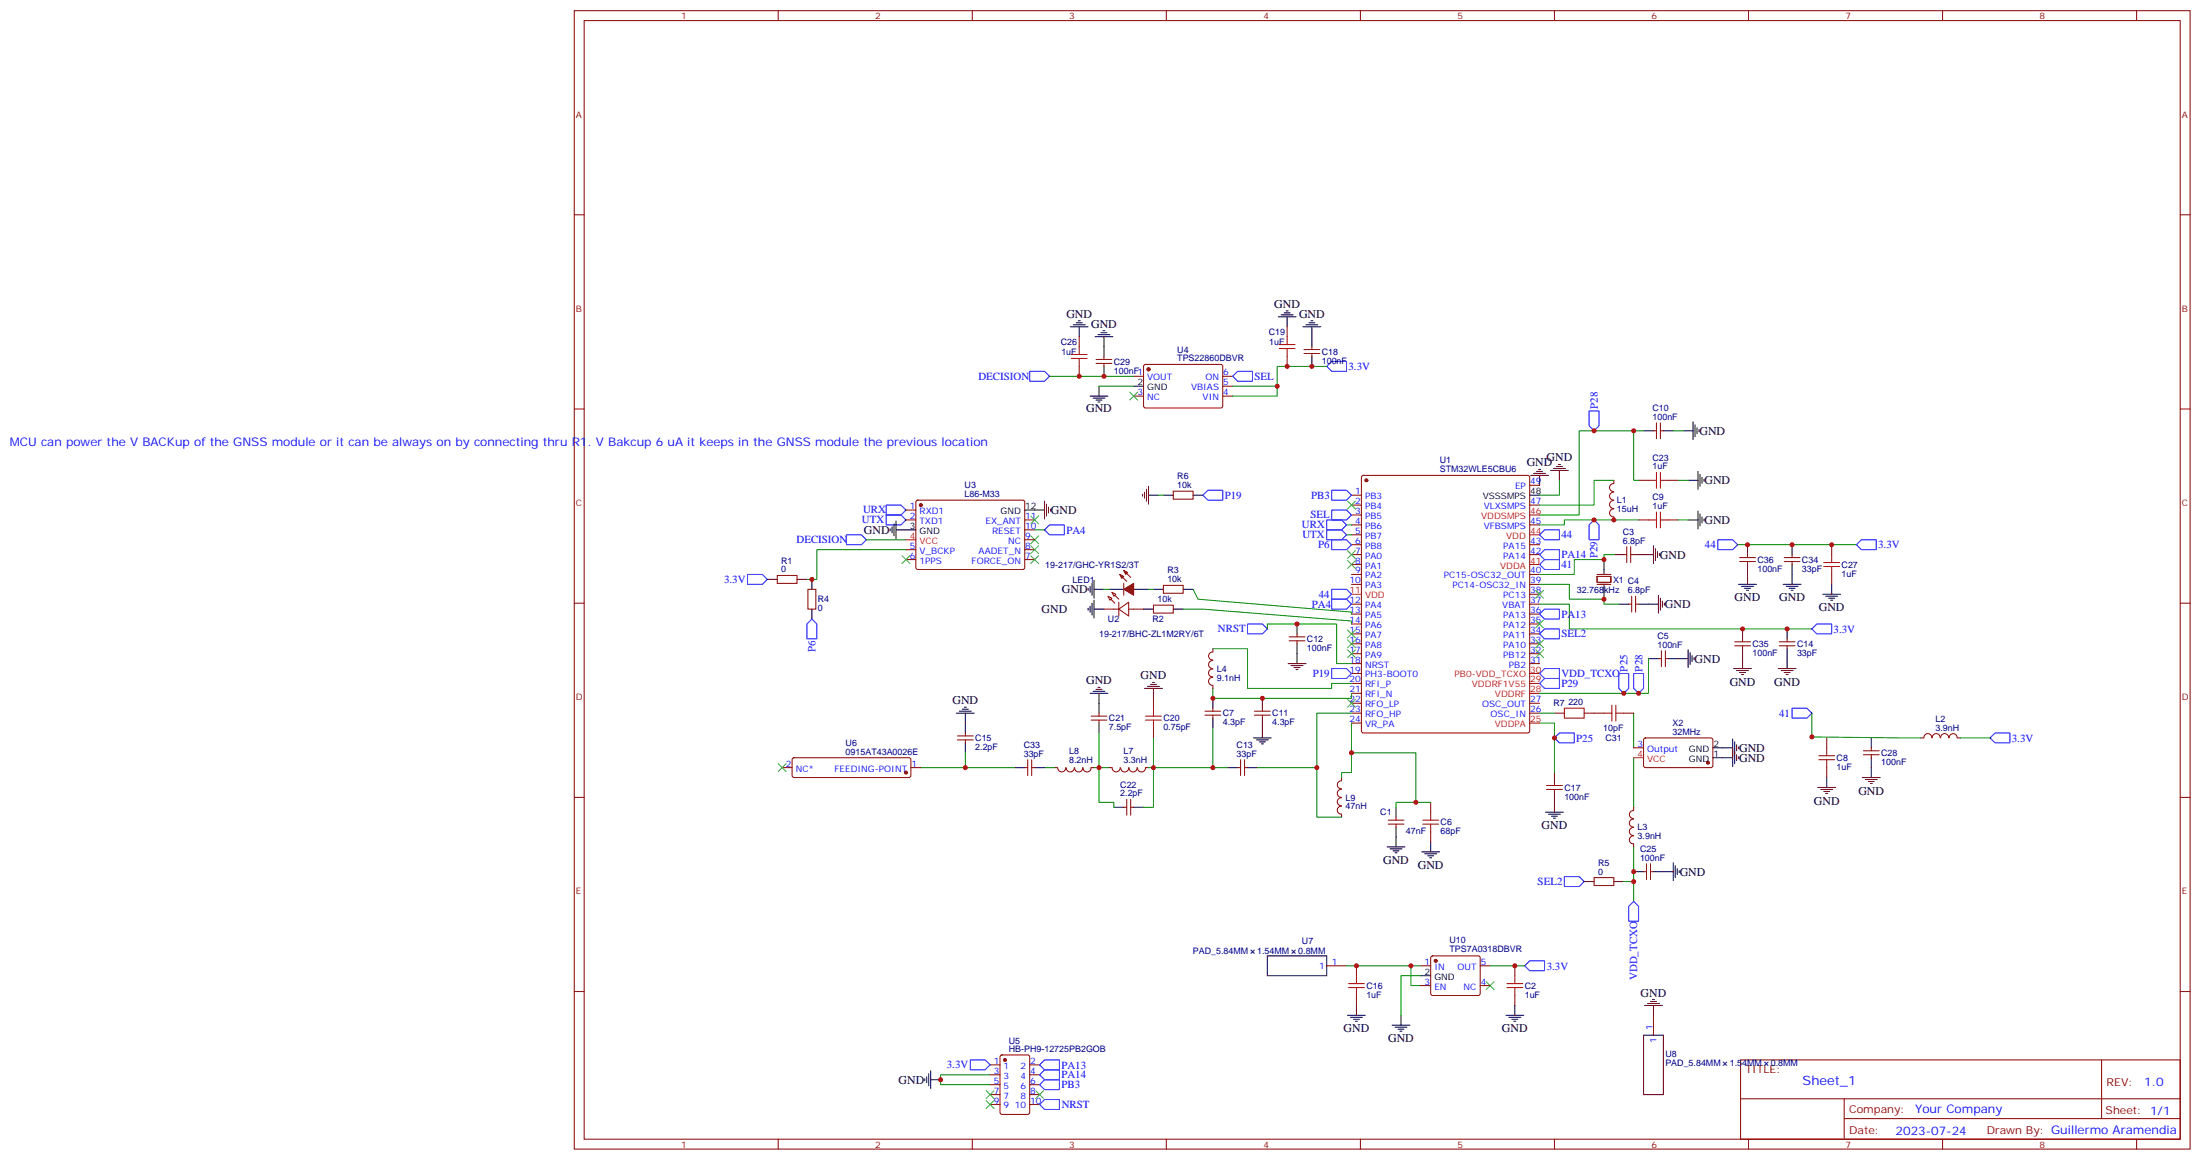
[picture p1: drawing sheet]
<svg xmlns="http://www.w3.org/2000/svg" width="784mm" height="413mm" viewBox="0 0 784 413" stroke-linecap="round" stroke-linejoin="round" font-family="sans-serif">
<g fill="none" stroke="#870000" stroke-width=".36">
<path d="M204.6 3.8h575.7v405.4h-575.7zM208.1 7.3h568.7v398.3h-568.7zM277.3 3.8v3.5M346.4 3.8v3.5M415.6 3.8v3.5M484.7 3.8v3.5M553.9 3.8v3.5M623 3.8v3.5M692.1 3.8v3.5M761.3 3.8v3.5M204.6 76.5h3.5M776.8 76.5h3.5"/>
<path d="M384.5 119.9v3.5M458.6 116.3v3.6M384.5 130.5v3.5M390.5 129.4h5.7M390.5 128h5.7M393.3 126.9v1.1M393.3 129.4v1.1M403.9 134h3.6M407.7 130l.5-.2h27l.5 .7-.1 14.3-.6 .5-27.1-.1-.4-.6v-14.1zM435.7 134h3.5M435.7 137.5h3.5M458.6 126.9v3.6"/>
<path d="M464.6 125.9h5.7M464.6 124.5h5.7M467.4 123.4v1.1M467.4 125.9v1M204.6 145.6h3.5M403.9 141h3.6M435.7 141h3.5M589.1 153.4h1.1M590.2 150.6v5.6M591.6 150.6v5.6M591.6 153.4h1.1M776.8 145.6h3.5"/>
<path d="M326.6 178.3l.4-.2h37.7l.4 .7v23.5l-.7 .5-37.6-.1-.5-.6v-23.3zM418 174.9h7.1v2.8h-7.1zM481.5 176.3h3.6M481.5 179.8h3.6M485.3 169.5l.5-.2h58.5l.7 .4v90.6l-.4 .6-58.8 .1-.7-.5v-90.5zM545 179.8h3.6M545 172.8h3.6M575 178.2a1.41 1.41 0 0 0-1.5 1.4 1.41 1.41 0 0 0 1.5 1.4M575 175.2a1.41 1.41 0 0 0-1.5 1.5 1.41 1.41 0 0 0 1.5 1.4M575 172.2a1.41 1.41 0 0 0-1.5 1.4 1.41 1.41 0 0 0 1.5 1.4M575 171v1.1M583.8 171h3.6"/>
<path d="M594.4 171h3.6M322.8 185.1h3.5M322.8 181.6h3.5M322.8 195.7h3.5M322.8 199.2h3.5M365.1 185.1h3.6M365.1 195.7h3.6M365.1 199.2h3.6M365.1 192.2h3.6M365.1 188.7h3.6M481.5 183.4h3.6M481.5 186.9h3.6"/>
<path d="M481.5 190.4h3.6M481.5 194h3.6M481.5 197.5h3.6M545 186.9h3.6M545 194h3.6M545 197.5h3.6M575 181.2a1.41 1.41 0 0 0-1.5 1.4 1.41 1.41 0 0 0 1.5 1.4M575 184.1v1M578.6 197.5h1M579.6 194.7v5.6M581 197.5h1.1M581 194.7v5.6"/>
<path d="M583.8 185.1h3.6M594.4 185.1h3.6M619.8 200h5.7M619.8 198.5h5.7M622.7 197.5v1M622.7 200v1M635.7 200h5.6M635.7 198.5h5.6M638.5 197.5v1M638.5 200v1M652.6 194v3.5M204.6 214.8h3.5"/>
<path d="M276.9 204.9h7.1v2.8h-7.1zM287.9 209.8h2.8v7.1h-2.8zM393.3 216.9h5.3M394.8 212.3l1.4 .7-.7 .7zM396.2 210.9l1.4 .7-.7 .7zM398.6 216.9l3.6-2.5v5zM398.6 214.4v5M399 204.5l2.5 2.5M400.4 203.1l2.5 2.5M400.4 207.7v4.2M402.2 216.9h5.3M411 215.5h7v2.8h-7z"/>
<path d="M414.5 208.4h7.1v2.8h-7.1zM481.5 201h3.6M481.5 204.5h3.6M481.5 208.1h3.6M481.5 215.1h3.6M481.5 218.7h3.6M545 204.5h3.6M545 208.1h3.6M545 215.1h3.6M545 218.7h3.6M545 211.6h3.6M569 205.2h5v2.2h-5z"/>
<path d="M569 204.5h5M569 208.1h5M580.3 215.1h1.1M581.4 212.3v5.6M582.8 215.1h1M582.8 212.3v5.6M652.6 204.5v3.6M776.8 214.8h3.5M432.1 238.2a1.41 1.41 0 0 0-1.5 1.4 1.41 1.41 0 0 0 1.5 1.4M432.1 235.2a1.41 1.41 0 0 0-1.5 1.4 1.41 1.41 0 0 0 1.5 1.4M432.1 232.2a1.41 1.41 0 0 0-1.5 1.4 1.41 1.41 0 0 0 1.5 1.4M432.2 231v1.1"/>
<path d="M459.3 228.2h5.7M459.3 226.8h5.7M462.1 225.7v1.1M462.1 228.2v1M481.5 222.2h3.6M481.5 225.7h3.6M481.5 229.2h3.6M481.5 232.8h3.6M481.5 236.3h3.6M481.5 239.8h3.6M545 222.2h3.6M545 225.7h3.6"/>
<path d="M545 229.2h3.6M545 232.8h3.6M545 236.3h3.6M590.9 234.5h1.1M592 231.7v5.6M593.4 231.7v5.6M593.4 234.5h1M618.1 229.9h5.6M618.1 228.5h5.6M620.9 227.5v1M620.9 229.9v1.1M633.9 229.9h5.7"/>
<path d="M633.9 228.5h5.7M636.8 227.5v1M636.8 229.9v1.1M388.8 255h5.6M388.8 256.4h5.6M391.6 253.9v1.1M391.6 256.4v1.1M411 248.6v3.6M411 259.2v3.5M429.3 254.6h5.7M429.3 253.2h5.7M432.1 241.2a1.41 1.41 0 0 0-1.5 1.4 1.41 1.41 0 0 0 1.5 1.4"/>
<path d="M432.2 244.1v1M432.2 252.2v1M432.2 254.6v1.1M447 254.6h5.6M447 253.2h5.6M449.8 252.2v1M449.8 254.6v1.1M481.5 243.3h3.6M481.5 246.9h3.6M481.5 250.4h3.6M481.5 253.9h3.6M481.5 257.5h3.6"/>
<path d="M545 250.4h3.6M545 253.9h3.6M553.9 253.9h3.5M564.4 253.9h7.1M578.6 253.9h3.5M278.7 273.3h3.5M282.5 270l.4-.2h40.9l.5 .2 .3 .5v5.7l-.3 .5-.5 .2h-40.9l-.5-.3-.2-.4v-5.7zM324.6 273.3h3.5M341.1 262h5.7M341.1 263.5h5.7M344 261v1M344 263.5v1"/>
<path d="M365.1 273.3h1.1M366.2 270.5v5.7M367.6 273.3h1.1M367.6 270.5v5.7M375.7 273.3h1.1M376.9 273.4a1.41 1.41 0 0 0 1.4 1.5 1.41 1.41 0 0 0 1.4-1.5M379.9 273.4a1.41 1.41 0 0 0 1.4 1.5 1.41 1.41 0 0 0 1.4-1.5M382.9 273.4a1.41 1.41 0 0 0 1.4 1.5 1.41 1.41 0 0 0 1.4-1.5M389.8 273.3l-1.1 .1a1.41 1.41 0 0 1-1.4 1.5 1.41 1.41 0 0 1-1.4-1.5M395.1 273.3h1.1M396.3 273.4a1.41 1.41 0 0 0 1.4 1.5 1.41 1.41 0 0 0 1.4-1.5M399.3 273.4a1.41 1.41 0 0 0 1.4 1.5 1.41 1.41 0 0 0 1.4-1.5"/>
<path d="M402.3 273.4a1.41 1.41 0 0 0 1.4 1.5 1.41 1.41 0 0 0 1.4-1.5M409.2 273.3l-1.1 .1a1.41 1.41 0 0 1-1.4 1.5 1.41 1.41 0 0 1-1.4-1.5M441 273.3h1M442 270.5v5.7M443.4 273.3h1.1M443.4 270.5v5.7M478 278a1.41 1.41 0 0 0-1.5 1.4 1.41 1.41 0 0 0 1.5 1.4M478 276.9v1M551 279.7h5.7M553.9 278.6v1.1M582.1 266.3h3.5M585.8 263l.5-.3 23.6 .1 .4 .7-.1 9.4-.6 .4h-23.6l-.4-.7v-9.1z"/>
<path d="M650.9 262.7v3.6M650.9 273.3v3.6M663.9 268.7h5.7M663.9 267.3h5.7M666.7 266.3v1M666.7 268.7v1.1M684.4 262.7h1M685.5 262.7a1.41 1.41 0 0 1 1.4-1.5 1.41 1.41 0 0 1 1.4 1.5M688.5 262.7a1.41 1.41 0 0 1 1.4-1.5 1.41 1.41 0 0 1 1.4 1.5M691.5 262.7a1.41 1.41 0 0 1 1.4-1.5 1.41 1.41 0 0 1 1.4 1.5M694.5 262.7a1.41 1.41 0 0 1 1.4-1.5 1.41 1.41 0 0 1 1.4 1.5M697.4 262.7h1.1"/>
<path d="M204.6 283.9h3.5M400.4 287.4h1.1M401.5 284.6v5.7M402.9 284.6v5.7M402.9 287.4h1M478 284.1a1.41 1.41 0 0 0-1.5 1.4 1.41 1.41 0 0 0 1.5 1.4M478 281.1a1.41 1.41 0 0 0-1.5 1.4 1.41 1.41 0 0 0 1.5 1.4M478 287.1a1.41 1.41 0 0 0-1.5 1.4 1.41 1.41 0 0 0 1.5 1.4M478 289.9v1.1M494.6 293.4h5.6M494.6 292h5.6M497.4 291v1"/>
<path d="M497.4 293.4v1.1M509.8 285.7v3.5M509.8 296.3v3.5M551 281.1h5.7M553.9 281.1v1.1M582.1 294.7a1.41 1.41 0 0 0-1.6 1.4 1.41 1.41 0 0 0 1.6 1.4M582.1 291.7a1.41 1.41 0 0 0-1.6 1.4 1.41 1.41 0 0 0 1.6 1.4M582.1 297.6a1.41 1.41 0 0 0-1.6 1.4 1.41 1.41 0 0 0 1.6 1.5M582.1 288.6a1.41 1.41 0 0 0-1.5 1.4 1.41 1.41 0 0 0 1.5 1.4M582.1 287.4v1.1M776.8 283.9h3.5M568 312.5h7v2.8h-7z"/>
<path d="M582.1 300.5v1.1M585.6 310.4h1.1M586.7 307.6v5.6M588.1 307.6v5.6M588.1 310.4h1M204.6 353.1h3.5M472.7 343.9h7.1M483.3 343.9v3.5M483.3 354.5v3.5M506.2 343.9h3.6M506.2 350.9h3.6M510 340.6l.5-.2h16.2l.5 .2 .2 .5v12.7l-.2 .5-.5 .2h-16.2l-.5-.3-.2-.4v-12.7z"/>
<path d="M527.4 343.9h3.5M527.4 350.9h3.5M539.8 343.9v3.5M539.8 354.5v3.5M776.8 353.1h3.5M352.8 379.2h3.5M356.5 375.8l.5-.2h9.2l.6 .5 .1 20-.5 .6-9.4 .1-.6-.5-.1-20zM366.9 379.2h3.5M589.1 361.5v7.1M620.2 377.4h156.6v28.2h-156.6zM748.8 377.4v20.9M352.8 393.3h3.5"/>
<path d="M352.8 382.7h3.5M352.8 389.7h3.5M352.8 386.2h3.5M366.9 393.3h3.5M366.9 382.7h3.5M366.9 389.7h3.5M366.9 386.2h3.5M620.2 391.2h156.5M657.1 398.3h119.6M657.1 391.2v14.2M277.3 405.6v3.6M346.4 405.6v3.6"/>
<path d="M415.6 405.6v3.6M484.7 405.6v3.6M553.9 405.6v3.6M623 405.6v3.6M692.1 405.6v3.6M761.3 405.6v3.6"/>
</g>
<g fill="none" stroke="#a10000" stroke-width=".36">
<path d="M458.6 119.9v2.8M381.7 127.6h5.6M381.7 126.2h5.6M384.5 123.4v2.8M384.5 127.6v2.9M455.8 124.1h5.6M455.8 122.7h5.6M458.6 124.1v2.8M587.4 171h2.8M590.2 168.2v5.6M591.6 168.2v5.6M591.6 171h2.8"/>
<path d="M587.4 185.1h2.8M590.2 182.3v5.7M591.6 185.1h2.8M591.6 182.3v5.7M652.6 197.5v2.8M649.8 201.7h5.7M649.8 200.3h5.7M652.6 201.7v2.8M408.2 255h5.6M408.2 256.4h5.6M411 252.2v2.8M411 256.4v2.8"/>
<path d="M557.4 252.2h7v3.5h-7zM571.5 253.9h2.8M574.3 251.1v5.7M575.7 253.9h2.9M575.7 251.1v5.7M648.1 270.5h5.6M648.1 269.1h5.6M650.9 266.3v2.8M650.9 270.5v2.8M506.9 293.4h5.7M506.9 292h5.7M509.8 289.2v2.8"/>
<path d="M509.8 293.4v2.9M480.5 351.6h5.6M480.5 350.2h5.6M483.3 347.4v2.8M483.3 351.6v2.9M536.9 351.6h5.7M536.9 350.2h5.7M539.8 347.4v2.8M539.8 351.6v2.9"/>
</g>
<g fill="#870000" stroke="#870000" stroke-width=".36">
<path d="M400.4 209.8l3.5-2.1v4.2z"/>
<path d="M399 204.5l1.4 .7-.7 .8z"/>
<path d="M400.4 203.1l1.4 .7-.7 .7z"/>
<path d="M395.8 213.4l1.4 1.4z"/>
<path d="M397.2 211.9l1.4 1.5z"/>
<circle cx="486.8" cy="171" r=".53"/>
<circle cx="328.1" cy="179.8" r=".53"/>
<circle cx="409.2" cy="131.5" r=".53"/>
<circle cx="608.5" cy="271.6" r=".53"/>
<circle cx="358.1" cy="377.4" r=".53"/>
<circle cx="322.8" cy="275.1" r=".53"/>
<circle cx="511.5" cy="342.1" r=".53"/>
</g>
<path d="M322.8 192.2h3.5M545 190.4h3.6M545 183.4h3.6M481.5 211.6h3.6M545 201h3.6M545 239.8h3.6M545 257.5h3.6M545 246.9h3.6M545 243.3h3.6M582.1 269.8h3.5" fill="none" stroke="#f00" stroke-width=".36"/>
<g fill="none" stroke="#000" stroke-width=".36">
<path d="M381.4 116.3h6.3M382.4 115.6h4.2M383.5 114.9h2.1M384.2 114.2h.7M384.5 116.3v3.6M390.2 119.9h6.3M391.2 119.2h4.3M392.3 118.5h2.1M393 117.8h.7M393.3 119.9v7M455.4 112.8h6.4M456.5 112.1h4.2"/>
<path d="M457.6 111.4h2.1M458.3 110.7h.7M458.6 112.8v3.5M464.3 116.3h6.3M465.3 115.6h4.2M466.4 114.9h2.1M467.1 114.2h.7M467.4 116.3v7.1M391.6 137.5v3.5M393.3 130.5v3.5M403.9 137.5h3.6M467.4 126.9v3.6"/>
<path d="M388.4 141h6.4M389.5 141.7h4.2M390.5 142.5h2.1M391.2 143.2h.7M585.6 153.4h3.5M592.7 153.4h3.5M599.7 153.4h3.5M603.2 150.2v6.4M604 151.3v4.2M604.7 152.3v2.1M605.4 153v.7M372.2 178.4v6.4"/>
<path d="M372.9 179.5v4.2M407.1 176v.7M407.8 175.3v2.1M408.5 174.2v4.2M409.2 176.3h3.5M409.2 173.1v6.4M414.5 176.3h3.5M425.1 176.3h3.5M545 176.3h3.6M545.4 169.3h6.3M546.5 168.6h4.2M547.5 167.9h2.1"/>
<path d="M548.2 167.1h.7M548.6 169.3v3.5M552.4 167.5h6.4M553.5 166.8h4.2M554.6 166.1h2.1M555.3 165.4h.7M555.6 167.5v3.5M601.5 171h3.5M605 167.9v6.3M605.7 168.9v4.2M606.4 170v2.1M607.1 170.7v.7"/>
<path d="M317.1 188.3v.7M317.9 187.6v2.1M318.6 186.5v4.3M319.3 188.7h7M319.3 185.5v6.3M365.1 181.6h7.1M373.6 180.6v2.1M374.3 181.3v.7M571.5 199.2v5M575 197.5h3.6M582.1 197.5h7M589.1 194.3v6.4"/>
<path d="M589.8 195.4v4.2M590.5 196.4v2.1M591.3 197.1v.7M601.5 185.1h3.5M605 182v6.3M605.7 183v4.3M606.4 184.1v2.1M607.1 184.8v.7M622.7 194v3.5M638.5 194v3.5M273.4 206.3h3.5M284 206.3h3.5"/>
<path d="M289.3 206.3v3.5M289.3 216.9v3.5M387.7 209.5v.7M387.7 216.5v.7M388.4 208.8v2.1M388.4 215.8v2.1M389.1 207.7v4.2M389.1 214.8v4.2M389.8 209.8h3.5M389.8 206.7v6.3M389.8 213.7v6.4M389.8 216.9h3.5"/>
<path d="M395.1 209.8h5.3M403.9 209.8h5.3M407.5 216.9h3.5M411 209.8h3.5M418 216.9h3.6M421.6 209.8h3.5M571.5 208.4v5M576.8 215.1h3.5M583.8 215.1h7.1M590.9 211.9v6.4M591.6 213v4.2M592.3 214.1v2.1"/>
<path d="M593 214.8v.7M619.5 208.1h6.3M620.5 208.8h4.3M621.6 209.5h2.1M622.3 210.2h.7M622.7 201v7.1M635.4 208.1h6.3M636.4 208.8h4.2M637.5 209.5h2.1M638.2 210.2h.7M638.5 201v7.1M649.5 211.6h6.3"/>
<path d="M650.5 212.3h4.3M651.6 213h2.1M652.3 213.7h.7M652.6 208.1v3.5M459 236.3h6.3M460 237h4.3M461.1 237.7h2.1M461.8 238.4h.7M462.1 222.2v3.5M462.1 229.2v7.1M587.4 234.5h3.5M594.4 234.5h7.1"/>
<path d="M601.5 231.4v6.3M602.2 232.4v4.2M602.9 233.5v2.1M603.6 234.2v.7M617.7 238.1h6.4M618.8 238.8h4.2M619.8 239.5h2.1M620.9 223.9v3.6M620.9 231v7.1M633.6 238.1h6.3M634.6 238.8h4.3M635.7 239.5h2.1"/>
<path d="M636.8 223.9v3.6M636.8 231v7.1M340.8 253.9h6.3M341.8 253.2h4.3M342.9 252.5h2.1M343.6 251.8h.7M344 253.9v7.1M388.4 246.9h6.4M389.5 246.2h4.2M390.5 245.5h2.1M391.2 244.8h.7M391.6 246.9v7"/>
<path d="M391.6 257.5v3.5M407.8 245.1h6.4M408.9 244.4h4.2M409.9 243.7h2.1M410.6 243h.7M411 245.1v3.5M432.2 248.6v3.6M432.2 255.7v3.5M449.8 248.6v3.6M449.8 255.7v7M620.5 240.2h.7M636.4 240.2h.7"/>
<path d="M344 264.5v3.5M361.6 273.3h3.5M368.7 273.3h3.5M437.4 273.3h3.6M444.5 273.3h3.5M446.6 262.7h6.4M447.7 263.5h4.2M448.7 264.2h2.1M449.4 264.9h.7M553.9 275.1v3.5M610.3 269.8h7.1M610.3 266.3h7.1"/>
<path d="M617.4 263.1v9.9M618.1 264.2v7.7M618.8 265.2v2.1M618.8 268.7v2.2M619.5 265.9v.7M619.5 269.5v.7M650.9 276.9v3.5M663.6 276.9h6.3M664.6 277.6h4.3M665.7 278.3h2.1M666.4 279h.7M666.7 262.7v3.6"/>
<path d="M666.7 269.8v7.1M396.9 287.4h3.5M403.9 287.4h3.6M497.4 287.4v3.6M497.4 294.5v7.1M509.8 299.8v3.5M550.7 289.2h6.3M551.7 289.9h4.3M552.8 290.6h2.1M553.5 291.3h.7M553.9 282.2v7M647.7 280.4h6.3"/>
<path d="M648.8 281.1h4.2M649.8 281.8h2.1M650.5 282.5h.7M494.2 301.6h6.4M495.3 302.3h4.2M496.4 303h2.1M497.1 303.7h.7M506.6 303.3h6.3M507.6 304h4.3M508.7 304.7h2.1M509.4 305.4h.7M564.4 313.9h3.6"/>
<path d="M575 313.9h3.6M582.1 310.4h3.5M589.1 310.4h7.1M596.2 307.2v6.3M596.9 308.3v4.2M597.6 309.3v2.1M598.3 310v.7M451.6 340.4h21.1v7h-21.1zM483.3 358v3.5M506.2 347.4h3.6M539.8 358v3.5M586 358h6.3"/>
<path d="M587 357.3h4.3M588.1 356.6h2.1M588.8 355.9h.7M589.1 358v3.5M480.1 361.5h6.4M481.2 362.2h4.2M482.2 362.9h2.2M483 363.6h.7M496 365.1h6.4M497.1 365.8h4.2M498.1 366.5h2.1M498.8 367.2h.7"/>
<path d="M499.2 361.5v3.6M536.6 361.5h6.3M537.6 362.2h4.3M538.7 362.9h2.1M539.4 363.6h.7M585.6 368.6h7.1v21.1h-7.1zM329.5 384.1v.7M330.2 383.4v2.1M330.9 382.3v4.3M331.6 384.5h3.5M331.6 381.3v6.3"/>
</g>
<g fill="none" stroke="#008700" stroke-width=".36">
<path d="M373.9 134h30M391.6 137.5h12.3M439.2 137.5h15.9M472.7 130.5h-17.6v10.5h-15.9M582.1 153.4v17.6h1.7M585.6 153.4h-22.9v30h-14.1M596.2 153.4h3.5M412.7 176.3h1.8M555.6 171v5.3h-7M575 171h-7v8.8h-19.4M598 171h3.5M308.7 192.2h14.1"/>
<path d="M322.8 195.7h-31.8v10.6h-3.5M368.7 188.7h3.5M479.8 186.9h1.7M479.8 190.4h1.7M575 197.5h-3.5v1.7h-10.6v5.3h-12.3M583.8 185.1h-26.4v1.8h-8.8M598 185.1h3.5M619.1 194h42.4M393.3 209.8h1.8M409.2 209.8h1.8M421.6 216.9h7l52.9 4.2v1.1M425.1 209.8l1.8 3.6 54.6 4.5v.8"/>
<path d="M548.6 208.1h10.6v5.3h12.3v1.7h5.3M548.6 215.1h10.6v8.8h86.4M432.2 231h12.3v14.1h30v-1.8h7M451.6 223.9v-1.7h24.6v14.1h5.3M587.4 234.5v12.4h-38.8M432.2 259.2v14.1h-23M432.2 245.1v3.5h49.3v-1.7M481.5 253.9h-12.3v37.1h8.8M481.5 257.5v17.6h-3.5v1.8M548.6 257.5h5.3v17.6M548.6 253.9h5.3M582.1 253.9v12.4"/>
<path d="M645.6 253.9v8.8M328.1 273.3h15.9M344 268v5.3h17.6M372.2 273.3h3.5M391.6 261v12.3h-1.8M395.1 273.3h-3.5v12.4h5.3v1.7M411 262.7v24.7h-3.5M432.2 273.3h5.2M448 273.3h21.2M481.5 268h23v17.7M582.1 269.8v17.6M645.6 262.4l38.8 .3"/>
<path d="M698.5 262.7h10.6M509.8 285.7h-12.4v1.7M578.6 313.9h3.5M582.1 301.6v19.4M479.8 343.9h26.4M502.7 343.9v7h3.5M506.2 347.4h-7v14.1M530.9 343.9h12.4M352.8 382.7h-17.7v3.5h17.7"/>
</g>
<g fill="none" stroke="#00f" stroke-width=".36">
<path d="M366.9 132.2h5.3l1.7 1.8-1.7 1.7h-5.3zM441 132.2h5.3v3.5h-5.3l-1.8-1.7zM472.7 130.5l1.8-1.8h5.3v3.5h-5.3zM566.2 146.3h3.5v5.3l-1.7 1.8-1.8-1.8zM315.7 179.8h5.3l1.8 1.8-1.8 1.8h-5.3zM428.6 176.3l1.8-1.7h5.3v3.5h-5.3zM474.5 174.6h5.3l1.7 1.7-1.7 1.8h-5.3zM301.6 190.4h5.3l1.8 1.8-1.8 1.8h-5.3zM315.7 183.4h5.3l1.8 1.7-1.8 1.8h-5.3zM373.9 186.9h5.3v3.5h-5.3l-1.7-1.7zM472.7 185.1h5.3l1.8 1.8-1.8 1.8h-5.3zM472.7 188.7h5.3l1.8 1.7-1.8 1.8h-5.3z"/>
<path d="M474.5 192.2h5.3l1.7 1.8-1.7 1.7h-5.3zM474.5 181.6h5.3l1.7 1.8-1.7 1.7h-5.3zM548.6 190.4l1.7-1.7h5.3v3.5h-5.3zM548.6 197.5l1.7-1.8h5.3v3.5h-5.3zM568 185.1l1.7 1.8v5.3h-3.5v-5.3zM612.1 192.2h5.3l1.7 1.8-1.7 1.7h-5.3zM661.5 194l1.7-1.8h5.3v3.5h-5.3zM266.3 204.5h5.3l1.8 1.8-1.8 1.8h-5.3zM474.5 209.8h5.3l1.7 1.8-1.7 1.8h-5.3zM474.5 213.4h5.3l1.7 1.7-1.7 1.8h-5.3zM548.6 201l1.7-1.8h5.3v3.6h-5.3zM548.6 218.7l1.7-1.8h5.3v3.5h-5.3z"/>
<path d="M287.5 222.2l1.8-1.8 1.7 1.8v5.3h-3.5zM444.5 222.2h5.3l1.8 1.7-1.8 1.8h-5.3zM474.5 238.1h5.3l1.7 1.7-1.7 1.8h-5.3zM548.6 225.7l1.7-1.8h5.3v3.6h-5.3zM548.6 239.8l1.7-1.7h5.3v3.5h-5.3zM576.8 239.8h3.5v5.3l-1.7 1.8-1.8-1.8zM582.1 239.8h3.5v5.3l-1.8 1.8-1.7-1.8zM645.6 223.9l1.7-1.7h5.3v3.5h-5.3zM548.6 243.3l1.7-1.7h5.3v3.5h-5.3zM638.5 252.2h5.3l1.8 1.7-1.8 1.8h-5.3zM553.9 262.7l1.7-1.7h5.3v3.5h-5.3zM709.1 262.7l1.7-1.7h5.3v3.5h-5.3z"/>
<path d="M557.4 312.1h5.3l1.7 1.8-1.7 1.8h-5.3zM582.1 321l1.7 1.7v5.3h-3.5v-5.3zM543.3 343.9l1.7-1.8h5.3v3.6h-5.3zM345.7 377.4h5.3l1.8 1.8-1.8 1.7h-5.3zM370.4 379.2l1.8-1.8h5.3v3.5h-5.3zM370.4 382.7l1.8-1.8h5.3v3.6h-5.3zM370.4 386.2l1.8-1.7h5.3v3.5h-5.3zM370.4 393.3l1.8-1.8h5.3v3.5h-5.3z"/>
</g>
<g fill="none" stroke="#3c3" stroke-width=".36">
<path d="M402.5 139.6l2.8 2.9M405.3 139.6l-2.8 2.9M480.1 178.4l2.9 2.9M483 178.4l-2.9 2.9M321.4 197.8l2.8 2.9M324.2 197.8l-2.8 2.9M367.2 190.8l2.9 2.8M367.2 183.7l2.9 2.8M367.2 194.3l2.9 2.8M367.2 197.8l2.9 2.9M370.1 190.8l-2.9 2.8M370.1 183.7l-2.9 2.8"/>
<path d="M370.1 194.3l-2.9 2.8M370.1 197.8l-2.9 2.9M480.1 196.1l2.9 2.8M480.1 199.6l2.9 2.8M483 196.1l-2.9 2.8M483 199.6l-2.9 2.8M547.2 210.2l2.8 2.8M550 210.2l-2.8 2.8M480.1 224.3l2.9 2.8M480.1 227.8l2.9 2.8M480.1 231.4l2.9 2.8M483 224.3l-2.9 2.8"/>
<path d="M483 227.8l-2.9 2.8M483 231.4l-2.9 2.8M547.2 220.8l2.8 2.8M547.2 227.8l2.8 2.8M547.2 231.4l2.8 2.8M550 220.8l-2.8 2.8M550 227.8l-2.8 2.8M550 231.4l-2.8 2.8M480.1 249l2.9 2.8M483 249l-2.9 2.8M277.3 271.9l2.8 2.8M280.1 271.9l-2.8 2.8"/>
<path d="M529.5 349.5l2.8 2.9M532.3 349.5l-2.8 2.9M351.4 388.3l2.8 2.9M351.4 391.9l2.8 2.8M354.2 388.3l-2.8 2.9M354.2 391.9l-2.8 2.8M369 388.3l2.8 2.9M371.8 388.3l-2.8 2.9"/>
</g>
<g fill="#c00">
<circle cx="469.2" cy="273.3" r=".88"/>
<circle cx="411" cy="273.3" r=".88"/>
<circle cx="391.6" cy="273.3" r=".88"/>
<circle cx="652.6" cy="194" r=".88"/>
<circle cx="575" cy="185.1" r=".88"/>
<circle cx="568" cy="185.1" r=".88"/>
<circle cx="553.9" cy="262.7" r=".88"/>
<circle cx="504.5" cy="285.7" r=".88"/>
<circle cx="432.2" cy="273.3" r=".88"/>
<circle cx="481.5" cy="268" r=".88"/>
<circle cx="568" cy="153.4" r=".88"/>
<circle cx="582.1" cy="153.4" r=".88"/>
<circle cx="289.3" cy="206.3" r=".88"/>
<circle cx="384.5" cy="134" r=".88"/>
<circle cx="393.3" cy="134" r=".88"/>
<circle cx="455.1" cy="137.5" r=".88"/>
<circle cx="467.4" cy="130.5" r=".88"/>
<circle cx="458.6" cy="130.5" r=".88"/>
<circle cx="571.5" cy="199.2" r=".88"/>
<circle cx="571.5" cy="213.4" r=".88"/>
<circle cx="583.8" cy="246.9" r=".88"/>
<circle cx="578.6" cy="246.9" r=".88"/>
<circle cx="344" cy="273.3" r=".88"/>
<circle cx="638.5" cy="194" r=".88"/>
<circle cx="636.8" cy="223.9" r=".88"/>
<circle cx="432.2" cy="248.6" r=".88"/>
<circle cx="449.8" cy="248.6" r=".88"/>
<circle cx="462.1" cy="222.2" r=".88"/>
<circle cx="620.9" cy="223.9" r=".88"/>
<circle cx="622.7" cy="194" r=".88"/>
<circle cx="582.1" cy="310.4" r=".88"/>
<circle cx="645.6" cy="262.4" r=".88"/>
<circle cx="335.1" cy="384.5" r=".88"/>
<circle cx="502.7" cy="343.9" r=".88"/>
<circle cx="483.3" cy="343.9" r=".88"/>
<circle cx="539.8" cy="343.9" r=".88"/>
<circle cx="582.1" cy="313.9" r=".88"/>
</g>
<text font-size="4.6" fill="#00f" x="642.3" y="386.4">Sheet_1</text>
<g font-size="4.2">
<text x="379.9" y="113.1">GND</text>
<text x="454" y="109.6">GND</text>
<text x="462.8" y="113.1">GND</text>
<text x="388.8" y="116.7">GND</text>
<text x="387" y="146.7">GND</text>
<text x="605.5" y="154.8">GND</text>
<text x="544" y="166">GND</text>
<text x="551" y="164.3">GND</text>
<text x="607.3" y="172.5">GND</text>
<text x="374.5" y="183">GND</text>
<text x="307.8" y="190.1">GND</text>
<text x="607.3" y="186.6">GND</text>
<text x="591.4" y="198.9">GND</text>
<text x="378.4" y="211.2">GND</text>
<text x="618.1" y="214.1">GND</text>
<text x="633.9" y="214.1">GND</text>
<text x="371.1" y="218.3">GND</text>
<text x="593.2" y="216.5">GND</text>
<text x="648.1" y="217.7">GND</text>
<text x="603.8" y="236">GND</text>
<text x="387" y="243.7">GND</text>
<text x="406.4" y="241.9">GND</text>
<text x="616.3" y="244.1">GND</text>
<text x="632.2" y="244.1">GND</text>
<text x="339.4" y="250.7">GND</text>
<text x="619.7" y="267.7">GND</text>
<text x="619.7" y="271.2">GND</text>
<text x="646.3" y="286.5">GND</text>
<text x="662.2" y="282.9">GND</text>
<text x="549.3" y="295.2">GND</text>
<text x="492.8" y="307.6">GND</text>
<text x="505.2" y="309.4">GND</text>
<text x="598.5" y="311.8">GND</text>
<text x="584.6" y="354.9">GND</text>
<text x="478.7" y="367.6">GND</text>
<text x="494.6" y="371.1">GND</text>
<text x="535.2" y="367.6">GND</text>
<text x="320.1" y="385.9">GND</text>
</g>
<g font-size="4.2" fill="#00f">
<text x="3.5" y="158.7">MCU can power the V BACKup of the GNSS module or it can be always on by connecting thru R1. V Bakcup 6 uA it keeps in the GNSS module the previous location</text>
<text x="764" y="386.7">1.0</text>
<text x="682.4" y="396.2">Your Company</text>
<text x="675.4" y="404">2023-07-24</text>
</g>
<g font-size="3.9" fill="#00f">
<text x="480.5" y="131.8">3.3V</text>
<text x="348.6" y="135.2">DECISION</text>
<text x="447" y="135.3">SEL</text>
<text x="569.4" y="145.6" transform="rotate(-90 569.4 145.6)">P28</text>
<text x="436.4" y="177.6">P19</text>
<text x="467.1" y="177.6">PB3</text>
<text x="307.5" y="182.8">URX</text>
<text x="466.9" y="184.6">SEL</text>
<text x="307.1" y="186.4">UTX</text>
<text x="379.9" y="190">PA4</text>
<text x="463.9" y="188.1">URX</text>
<text x="464.1" y="191.7">UTX</text>
<text x="556.3" y="191.7">44</text>
<text x="283.8" y="193.5">DECISION</text>
<text x="469.7" y="195.2">P6</text>
<text x="607.5" y="195.2">44</text>
<text x="669.2" y="195.3">3.3V</text>
<text x="556.3" y="202.3">41</text>
<text x="556.3" y="198.9">PA14</text>
<text x="569.2" y="198.8" transform="rotate(-90 569.2 198.8)">P29</text>
<text x="258" y="207.5">3.3V</text>
<text x="469.9" y="212.8">44</text>
<text x="467.4" y="216.4">PA4</text>
<text x="556.3" y="219.9">PA13</text>
<text x="433.9" y="225.2">NRST</text>
<text x="556.3" y="227">SEL2</text>
<text x="653.3" y="225.2">3.3V</text>
<text x="290.5" y="232.2" transform="rotate(-90 290.5 232.2)">P6</text>
<text x="579.9" y="239.1" transform="rotate(-90 579.9 239.1)">P25</text>
<text x="585.2" y="239.1" transform="rotate(-90 585.2 239.1)">P28</text>
<text x="467.8" y="241.1">P19</text>
<text x="556.3" y="244.6">P29</text>
<text x="556.3" y="241.1">VDD_TCXO</text>
<text x="633.9" y="255.2">41</text>
<text x="561.6" y="264">P25</text>
<text x="716.8" y="264">3.3V</text>
<text x="547.9" y="315.2">SEL2</text>
<text x="551.1" y="345.3">3.3V</text>
<text x="583.3" y="349" transform="rotate(-90 583.3 349)">VDD_TCXO</text>
<text x="337.4" y="380.4">3.3V</text>
<text x="378.2" y="380.5">PA13</text>
<text x="378.2" y="384">PA14</text>
<text x="378.2" y="387.5">PB3</text>
<text x="378.3" y="394.5">NRST</text>
</g>
<g font-size="3.9" fill="#800">
<text x="621.9" y="382">TITLE:</text>
<text x="750.6" y="386.7">REV:</text>
<text x="658.9" y="396.2">Company:</text>
<text x="750.2" y="396.8">Sheet: 1/1</text>
<text x="658.9" y="403.9">Date:</text>
<text x="707.9" y="403.9">Drawn By: Guillermo Aramendia</text>
</g>
<g font-size="3.2" fill="#800">
<text x="242.7" y="6.8">1</text>
<text x="311.9" y="6.8">2</text>
<text x="381" y="6.8">3</text>
<text x="450.1" y="6.8">4</text>
<text x="519.3" y="6.8">5</text>
<text x="588.4" y="6.8">6</text>
<text x="657.6" y="6.8">7</text>
<text x="726.7" y="6.8">8</text>
<text x="205.1" y="41.9">A</text>
<text x="777.3" y="41.9">A</text>
<text x="205.1" y="111.1">B</text>
<text x="777.3" y="111.1">B</text>
<text x="205.1" y="180.2">C</text>
<text x="777.3" y="180.2">C</text>
<text x="205.1" y="249.3">D</text>
<text x="777.3" y="249.3">D</text>
<text x="205.1" y="318.5">E</text>
<text x="777.3" y="318.5">E</text>
<text x="242.7" y="408.6">1</text>
<text x="311.9" y="408.6">2</text>
<text x="381" y="408.6">3</text>
<text x="450.1" y="408.6">4</text>
<text x="519.3" y="408.6">5</text>
<text x="588.4" y="408.6">6</text>
<text x="657.6" y="408.6">7</text>
<text x="726.7" y="408.6">8</text>
</g>
<g font-size="3.2" fill="#000080">
<text x="452.1" y="119.3">C19</text>
<text x="378" y="122.8">C26</text>
<text x="419.5" y="125.5">U4</text>
<text x="452.2" y="122.8">1uF</text>
<text x="378.2" y="126.3">1uF</text>
<text x="396.9" y="129.8">C29</text>
<text x="419.5" y="128.7">TPS22860DBVR</text>
<text x="471" y="129.5">100nF</text>
<text x="471" y="126.3">C18</text>
<text x="396.9" y="133">100nF1</text>
<text x="588.8" y="149.5">100nF</text>
<text x="588.8" y="146.4">C10</text>
<text x="513" y="165">U1</text>
<text x="588.8" y="167.1">1uF</text>
<text x="588.8" y="164">C23</text>
<text x="343.7" y="173.7">U3</text>
<text x="419.5" y="173.8">10k</text>
<text x="419.5" y="170.7">R6</text>
<text x="513" y="168.1">STM32WLE5CBU6</text>
<text x="343.7" y="176.9">L86-M33</text>
<text x="576.1" y="179.2">L1</text>
<text x="588.8" y="178.1">C9</text>
<text x="576.1" y="182.4">15uH</text>
<text x="588.8" y="181.3">1uF</text>
<text x="578.2" y="190.5">C3</text>
<text x="578.2" y="193.6">6.8pF</text>
<text x="278.4" y="203.8">0</text>
<text x="278.4" y="200.7">R1</text>
<text x="372.4" y="202.1">19-217/GHC-YR1S2/3T</text>
<text x="626.2" y="203.5">100nF</text>
<text x="626.2" y="200.4">C36</text>
<text x="642.1" y="203.5">33pF</text>
<text x="642.1" y="200.4">C34</text>
<text x="656.2" y="202.2">C27</text>
<text x="382.2" y="207.5">LED1</text>
<text x="415.9" y="207.4">10k</text>
<text x="415.9" y="204.2">R3</text>
<text x="574.7" y="207.5">X1 C4</text>
<text x="656.2" y="205.3">1uF</text>
<text x="291.4" y="214.5">R4</text>
<text x="412.4" y="214.4">10k</text>
<text x="561.9" y="211">32.768kHz</text>
<text x="580" y="211.2">6.8pF</text>
<text x="291.4" y="217.7">0</text>
<text x="394.8" y="221.5">U2</text>
<text x="410.6" y="221.6">R2</text>
<text x="391.6" y="226.8">19-217/BHC-ZL1M2RY/6T</text>
<text x="590.6" y="227.5">C5</text>
<text x="465.7" y="231.8">100nF</text>
<text x="465.7" y="228.6">C12</text>
<text x="590.6" y="230.6">100nF</text>
<text x="624.4" y="233.5">100nF</text>
<text x="624.4" y="230.4">C35</text>
<text x="640.3" y="233.5">33pF</text>
<text x="640.3" y="230.4">C14</text>
<text x="433.6" y="239.2">L4</text>
<text x="433.6" y="242.4">9.1nH</text>
<text x="553.5" y="251.5">R7</text>
<text x="558.8" y="251.1">220</text>
<text x="395.1" y="256.9">C21</text>
<text x="414.5" y="256.9">C20</text>
<text x="435.7" y="255">C7</text>
<text x="453.3" y="255">C11</text>
<text x="689.6" y="256.9">L2</text>
<text x="347.5" y="263.9">C15</text>
<text x="395.1" y="260">7.5pF</text>
<text x="414.5" y="260">0.75pF</text>
<text x="435.7" y="258.2">4.3pF</text>
<text x="453.3" y="258.2">4.3pF</text>
<text x="571.3" y="260.4">10pF</text>
<text x="572" y="263.9">C31</text>
<text x="595.9" y="261.7">32MHz</text>
<text x="596" y="258.5">X2</text>
<text x="689.6" y="260.2">3.9nH</text>
<text x="301.3" y="268.7">0915AT43A0026E</text>
<text x="301.3" y="265.6">U6</text>
<text x="347.5" y="267.1">2.2pF</text>
<text x="364.8" y="269.5">33pF</text>
<text x="364.8" y="266.3">C33</text>
<text x="380.9" y="268.4">L8</text>
<text x="400.3" y="268.4">L7</text>
<text x="440.6" y="269.5">33pF</text>
<text x="440.6" y="266.3">C13</text>
<text x="670.3" y="269.2">C28</text>
<text x="380.9" y="271.6">8.2nH</text>
<text x="400.3" y="271.6">3.3nH</text>
<text x="654.4" y="274.1">1uF</text>
<text x="654.4" y="271">C8</text>
<text x="670.3" y="272.3">100nF</text>
<text x="399.1" y="280.4">C22</text>
<text x="557.4" y="281.5">C17</text>
<text x="399.1" y="283.6">2.2pF</text>
<text x="479.4" y="285.1">L9</text>
<text x="557.4" y="284.7">100nF</text>
<text x="479.4" y="288.2">47nH</text>
<text x="491.8" y="290.4">C1</text>
<text x="513.3" y="293.9">C6</text>
<text x="500.9" y="297.1">47nF</text>
<text x="513.3" y="297.1">68pF</text>
<text x="583.5" y="298.8">3.9nH</text>
<text x="583.5" y="295.7">L3</text>
<text x="584.4" y="303.3">C25</text>
<text x="569.4" y="311.4">0</text>
<text x="569.4" y="308.3">R5</text>
<text x="584.4" y="306.5">100nF</text>
<text x="516.5" y="335.9">U10</text>
<text x="425" y="339.8">PAD_5.84MM</text>
<text x="447.9" y="339.8">1.54MM</text>
<text x="462.6" y="339.8">0.8MM</text>
<text x="463.9" y="336.1">U7</text>
<text x="516.5" y="339">TPS7A0318DBVR</text>
<text x="486.8" y="352.1">C16</text>
<text x="543.3" y="352.1">C2</text>
<text x="486.8" y="355.2">1uF</text>
<text x="543.3" y="355.2">1uF</text>
<text x="359.4" y="371.6">U5</text>
<text x="359.4" y="374.6">HB-PH9-12725PB2GOB</text>
<text x="593.4" y="376.5">U8</text>
<text x="593.4" y="379.6">PAD_5.84MM</text>
<text x="616.3" y="379.6">1.54MM</text>
<text x="631" y="379.6">0.8MM</text>
</g>
<g font-size="3.2">
<text x="405.3" y="137.2">2</text>
<text x="408.8" y="138.9">GND</text>
<text x="528.3" y="177.7">VSSSMPS</text>
<text x="545.2" y="176">48</text>
<text x="356.5" y="183">GND</text>
<text x="365.3" y="181.3">12</text>
<text x="324.1" y="188.3">3</text>
<text x="327.6" y="190.1">GND</text>
<text x="601.7" y="267.7">GND</text>
<text x="610.5" y="269.5">1</text>
<text x="610.5" y="265.9">2</text>
<text x="601.7" y="271.2">GND</text>
<text x="507.6" y="347.1">2</text>
<text x="511.1" y="348.8">GND</text>
</g>
<g font-size="3.2" fill="#00f">
<text x="408.8" y="135.4">VOUT</text>
<text x="429.5" y="135.4">ON</text>
<text x="435.9" y="137.2">5</text>
<text x="435.9" y="133.6">6</text>
<text x="405.3" y="140.7">3</text>
<text x="408.8" y="142.5">NC</text>
<text x="424.4" y="138.9">VBIAS</text>
<text x="428.5" y="142.5">VIN</text>
<text x="435.9" y="140.7">4</text>
<text x="545.2" y="172.4">49</text>
<text x="482.9" y="176">1</text>
<text x="482.9" y="179.5">2</text>
<text x="486.4" y="177.7">PB3</text>
<text x="539.8" y="174.2">EP</text>
<text x="545.2" y="179.5">47</text>
<text x="324.1" y="181.3">1</text>
<text x="324.1" y="184.8">2</text>
<text x="327.6" y="183">RXD1</text>
<text x="365.3" y="184.8">11</text>
<text x="482.9" y="183">3</text>
<text x="486.4" y="181.3">PB4</text>
<text x="486.4" y="184.8">PB5</text>
<text x="528.7" y="181.3">VLXSMPS</text>
<text x="327.6" y="186.5">TXD1</text>
<text x="351.1" y="186.5">EX_ANT</text>
<text x="353.5" y="190.1">RESET</text>
<text x="365.3" y="191.8">9</text>
<text x="365.3" y="188.3">10</text>
<text x="482.9" y="186.5">4</text>
<text x="482.9" y="190.1">5</text>
<text x="486.4" y="188.3">PB6</text>
<text x="486.4" y="191.8">PB7</text>
<text x="528.6" y="188.3">VFBSMPS</text>
<text x="545.2" y="186.5">45</text>
<text x="324.1" y="195.4">5</text>
<text x="327.6" y="197.1">V_BCKP</text>
<text x="348.7" y="197.1">AADET_N</text>
<text x="359.2" y="193.6">NC</text>
<text x="365.3" y="195.4">8</text>
<text x="482.9" y="193.6">6</text>
<text x="482.9" y="197.1">7</text>
<text x="486.4" y="195.4">PB8</text>
<text x="535.6" y="195.4">PA15</text>
<text x="545.2" y="197.1">42</text>
<text x="545.2" y="193.6">43</text>
<text x="324.1" y="198.9">6</text>
<text x="327.6" y="200.7">1PPS</text>
<text x="346.2" y="200.7">FORCE_ON</text>
<text x="365.3" y="198.9">7</text>
<text x="482.9" y="200.7">8</text>
<text x="486.4" y="198.9">PA0</text>
<text x="486.4" y="202.4">PA1</text>
<text x="535.6" y="198.9">PA14</text>
<text x="480.9" y="207.7">10</text>
<text x="482.9" y="204.2">9</text>
<text x="486.4" y="206">PA2</text>
<text x="486.4" y="209.5">PA3</text>
<text x="514.4" y="206">PC15-OSC32_OUT</text>
<text x="517.5" y="209.5">PC14-OSC32_IN</text>
<text x="545.2" y="207.7">39</text>
<text x="545.2" y="204.2">40</text>
<text x="480.9" y="214.8">12</text>
<text x="535.6" y="213">PC13</text>
<text x="545.2" y="214.8">37</text>
<text x="545.2" y="211.2">38</text>
<text x="480.9" y="218.3">13</text>
<text x="480.9" y="221.8">14</text>
<text x="486.4" y="216.5">PA4</text>
<text x="486.4" y="220.1">PA5</text>
<text x="535.3" y="216.5">VBAT</text>
<text x="535.6" y="220.1">PA13</text>
<text x="545.2" y="221.8">35</text>
<text x="545.2" y="218.3">36</text>
<text x="480.9" y="225.4">15</text>
<text x="486.4" y="223.6">PA6</text>
<text x="486.4" y="227.1">PA7</text>
<text x="535.6" y="227.1">PA11</text>
<text x="535.6" y="223.6">PA12</text>
<text x="545.2" y="225.4">34</text>
<text x="480.9" y="228.9">16</text>
<text x="480.9" y="232.4">17</text>
<text x="486.4" y="230.6">PA8</text>
<text x="535.6" y="230.6">PA10</text>
<text x="545.2" y="232.4">32</text>
<text x="545.2" y="228.9">33</text>
<text x="480.9" y="235.9">18</text>
<text x="480.9" y="239.5">19</text>
<text x="486.4" y="234.2">PA9</text>
<text x="486.4" y="237.7">NRST</text>
<text x="535.6" y="234.2">PB12</text>
<text x="537.6" y="237.7">PB2</text>
<text x="545.2" y="235.9">31</text>
<text x="480.9" y="243">20</text>
<text x="486.4" y="241.2">PH3-BOOT0</text>
<text x="486.4" y="244.8">RFI_P</text>
<text x="480.9" y="246.5">21</text>
<text x="480.9" y="250">22</text>
<text x="486.4" y="248.3">RFI_N</text>
<text x="486.4" y="251.8">RFO_LP</text>
<text x="528.1" y="251.8">OSC_OUT</text>
<text x="545.2" y="250">27</text>
<text x="480.9" y="253.6">23</text>
<text x="480.9" y="257.1">24</text>
<text x="486.4" y="255.3">RFO_HP</text>
<text x="531.1" y="255.3">OSC_IN</text>
<text x="545.2" y="253.6">26</text>
<text x="486.4" y="258.9">VR_PA</text>
<text x="583.4" y="265.9">3</text>
<text x="586.9" y="267.7">Output</text>
<text x="280" y="273">2</text>
<text x="283.5" y="274.7">NC*</text>
<text x="297.3" y="274.7">FEEDING-POINT</text>
<text x="324.7" y="273">1</text>
<text x="470" y="344.9">1</text>
<text x="474.5" y="343.5">1</text>
<text x="507.6" y="343.5">1</text>
<text x="511.1" y="345.3">IN</text>
<text x="519.3" y="345.3">OUT</text>
<text x="527.6" y="343.5">5</text>
<text x="507.6" y="350.6">3</text>
<text x="511.1" y="352.4">EN</text>
<text x="521.5" y="352.4">NC</text>
<text x="527.6" y="350.6">4</text>
<text x="588.8" y="366.8" transform="rotate(-90 588.8 366.8)">1</text>
<text x="590.2" y="371.3" transform="rotate(-90 590.2 371.3)">1</text>
<text x="354.1" y="378.8">1</text>
<text x="354.1" y="382.3">3</text>
<text x="357.6" y="380.6">1</text>
<text x="363.6" y="380.6">2</text>
<text x="367.1" y="382.3">4</text>
<text x="367.1" y="378.8">2</text>
<text x="354.1" y="385.9">5</text>
<text x="354.1" y="389.4">7</text>
<text x="357.6" y="384.1">3</text>
<text x="357.6" y="387.6">5</text>
<text x="363.6" y="387.6">6</text>
<text x="363.6" y="384.1">4</text>
<text x="367.1" y="389.4">8</text>
<text x="367.1" y="385.9">6</text>
<text x="354.1" y="392.9">9</text>
<text x="357.6" y="391.2">7</text>
<text x="357.6" y="394.7">9</text>
<text x="361.6" y="394.7">10</text>
<text x="363.6" y="391.2">8</text>
<text x="367.1" y="392.9">10</text>
</g>
<g font-size="3.2" fill="#f00">
<text x="527.8" y="184.8">VDDSMPS</text>
<text x="545.2" y="183">46</text>
<text x="324.1" y="191.8">4</text>
<text x="536.7" y="191.8">VDD</text>
<text x="545.2" y="190.1">44</text>
<text x="327.6" y="193.6">VCC</text>
<text x="534.5" y="202.4">VDDA</text>
<text x="545.2" y="200.7">41</text>
<text x="480.9" y="211.2">11</text>
<text x="486.4" y="213">VDD</text>
<text x="545.2" y="239.5">30</text>
<text x="518.3" y="241.2">PB0-VDD_TCXO</text>
<text x="524.4" y="244.8">VDDRF1V55</text>
<text x="545.2" y="243">29</text>
<text x="532.6" y="248.3">VDDRF</text>
<text x="545.2" y="246.5">28</text>
<text x="545.2" y="257.1">25</text>
<text x="532.6" y="258.9">VDDPA</text>
<text x="583.4" y="269.5">4</text>
<text x="586.9" y="271.2">VCC</text>
</g>
</svg>
